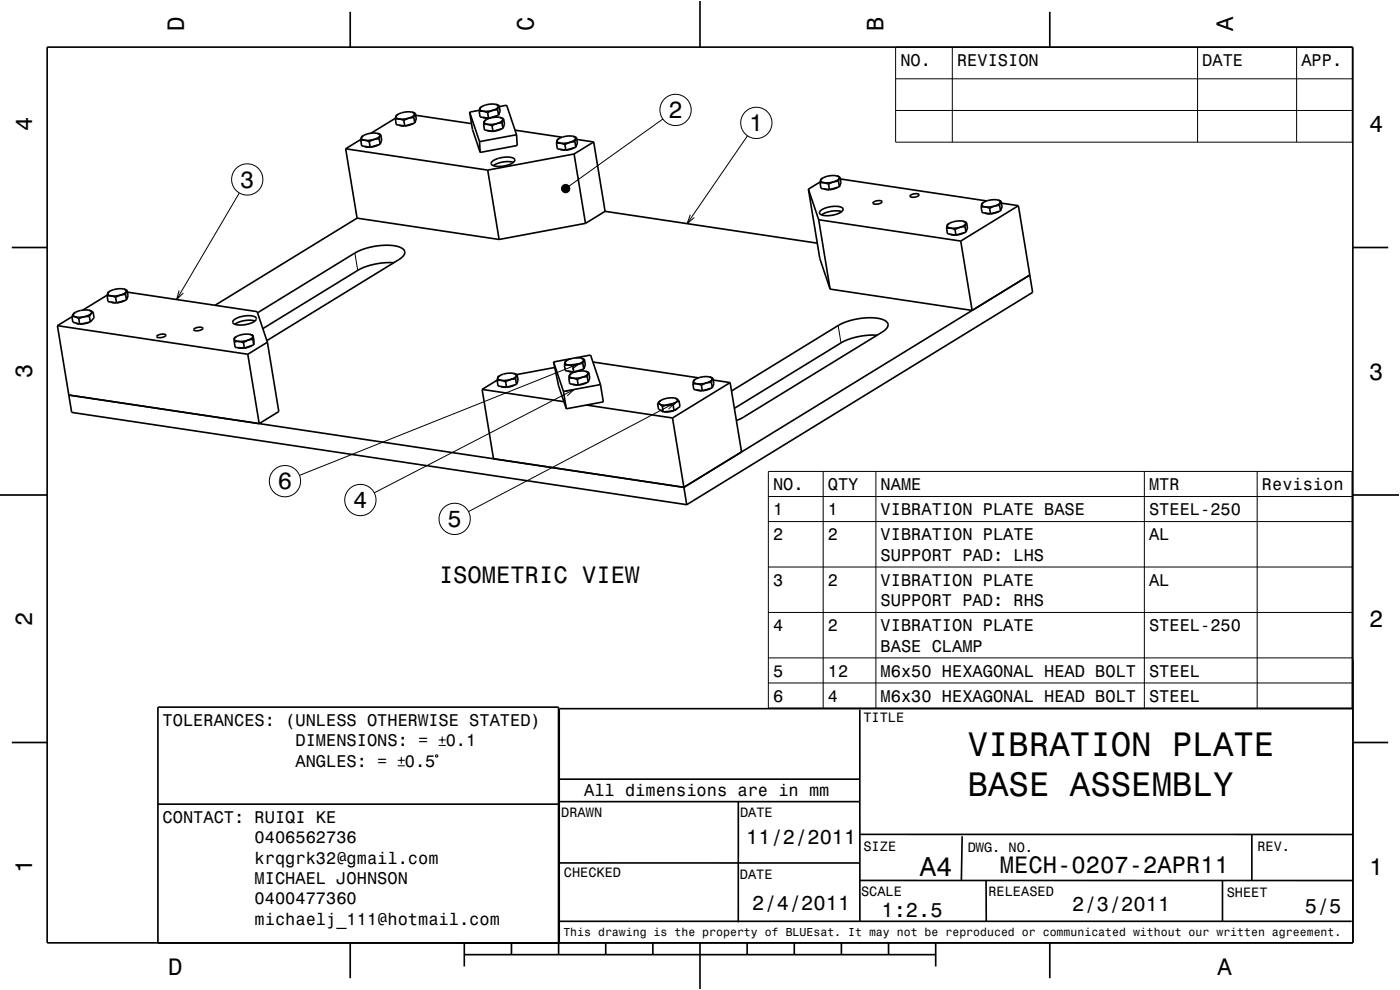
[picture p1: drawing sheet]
<svg xmlns="http://www.w3.org/2000/svg" width="297mm" height="210mm" viewBox="0 0 297 210" stroke-linecap="round" stroke-linejoin="round" font-family="sans-serif">
<g fill="none" stroke="#000" stroke-width=".35">
<path d="M10 10h277v190h-277zM74.3 2.5v7.5M148.5 0v10M222.7 2.5v7.5M73.3 31.6l2.4 14.7M73.3 31.6l30.2 4.5M76.5 29.8h.9l.9 .3M76.5 29.8l.2 1.2 1.8 .2M76.6 29.6l-3.3 2M76.8 28.9a3.7 3.7 0 0 1 3.8-.3 1.32 1.32 0 0 1-1.5 1l-1.4 .2a.72 .72 0 0 1-1-.7zM77.1 28.8l-.4 .2-.2 .8M77.3 31l1.2 .2"/>
<path d="M78.3 30.1l.2 1.1M80 28.3l.8 .3M80.3 30.7l-1.7 .5M80.5 29.4l-1.1 .2-1.1 .5M80.5 29.4l.1 1.2M80.6 30.6l-2.1 .6M80.8 28.6l-.3 .8M80.8 28.6l.2 1.1-.4 .9M83.9 25.3l.8-.1 1 .4M83.9 25.3l.2 1.2 1.8 .2M83.9 25.1l-5.2 3.2M84.2 24.4l-.3 .9"/>
<path d="M84.2 24.4h.1M84.4 24.3l-.2 .1M84.7 26.5l1.1 .2M85.7 25.6l.2 1.1M87.3 23.8a.49 .49 0 0 1 .6 .4 .49 .49 0 0 1-.4 .5 3.6 3.6 0 0 1-3.5 .2v-.3l.4-.3M87.3 23.8h-1.5l-1.4 .5M87.4 23.8l.7 .2M87.6 26.2l-1.7 .5M87.8 24.9l-1.1 .2-1 .5M87.8 24.9l.2 1.2M88 26.1l-2.1 .6M88.1 24l-.3 .9"/>
<path d="M88.1 24l.2 1.2-.3 .9M88.2 24.5l11.8 1.7M99.6 23.8l.6 3.7 1.7 4.8M99.6 23.8l2.1 6.2M101.7 23.6h.8l.9 .3M101.7 23.6l.1 1.2 1.8 .3M101.7 23.4l-2.1 .4M101.7 30l.2 2.3M102 22.7l-.3 .9M102 22.7h.1M102.2 22.6l-.2 .1M102.4 24.9l1.2 .2"/>
<path d="M102.6 26.4h.8l1 .3M102.6 26.4l.2 1.2 1.8 .3M102.9 25.5l-.3 .9M102.9 25.5h.1M103.2 25.4l-.3 .1M103.4 27.7l1.1 .1M103.4 23.9l.2 1.2M103.5 36.1l2.4 14.7M104.2 25l-.5 .1M104.4 34.3a4.8 4.8 0 0 1 4.7-.6 .92 .92 0 0 1-.9 1.1 4.5 4.5 0 0 1-3.9 .1l-.1-.3zM104.4 26.7l.2 1.2M105.1 22.1a.49 .49 0 0 1 .6 .4 .49 .49 0 0 1-.4 .6 3.6 3.6 0 0 1-3.5 .2v-.3l.4-.4"/>
<path d="M105.1 22.1l-1.6 .1-1.3 .4M105.1 22.1l.8 .3M105.4 24.6l-.9 .3M105.6 23.3l-1.1 .1-1.1 .5M105.6 23.3l.2 1.2M105.8 24.5l-2.2 .6M105.9 22.4l-.3 .9M105.9 22.4l.2 1.2-.3 .9M105.9 22.6l1.6-.3 2.1 6.3M106.1 24.9a.49 .49 0 0 1 .5 .4 .49 .49 0 0 1-.4 .6 3.6 3.6 0 0 1-3.4 .1v-.3l.4-.3M106.1 24.9h-1.6l-1.3 .5M106.1 24.9l.7 .3"/>
<path d="M106.3 27.3l-1.7 .5M106.5 26.1l-1 .1-1.1 .5M106.5 26.1l.2 1.1M106.7 27.2l-2.1 .7M106.8 25.2l-.3 .9M106.8 25.2l.2 1.2-.3 .8M108.9 34.4a5.6 5.6 0 0 0-4.2 .7M109.3 27.6l9.9 1.5M109.6 28.6l.1 2.3-7.8 1.4M109.6 28.6l-7.9 1.4M118.1 30.4h.8l.9 .3M118.1 30.4l.1 1.2 1.8 .3"/>
<path d="M118.4 29.6a3.7 3.7 0 0 1 3.7-.4 1.32 1.32 0 0 1-1.5 1.1l-1.4 .1a.73 .73 0 0 1-1-.6zM118.6 29.4l-.4 .3-.1 .7M118.8 31.7l1.2 .1M119.8 30.7l.2 1.2M121.5 28.9l.8 .3M121.8 32.7l2.4 14.7M121.8 32.7l-18.3 3.4M121.8 31.3l-1.7 .5M122 30.1l-1.1 .1-1.1 .5M122 30.1l.2 1.1M122.2 31.2l-2.2 .7M122.3 29.2l-.3 .9"/>
<path d="M122.3 29.2l.2 1.1-.3 .9M122.4 29.6l3.5 .5M125.9 30.1l2.5 14.7M125.9 30.1l-4.1 2.6M174 38.8h.9l.9 .3M174 38.8l.2 1.2 1.8 .2M174 38.6l-2.5 1.5M174.5 37.8l-.3 .3-.2 .7M174.5 37.8a.49 .49 0 0 0-.4 .6 .49 .49 0 0 0 .6 .3l1.1 .1 1-.2M175.8 39.1l.2 1.1M176.8 38.6l-1 .5M177.4 37.3h-1.5l-1.4 .5"/>
<path d="M177.4 37.3a.48 .48 0 0 1 .6 .4 .48 .48 0 0 1-.4 .5l-.8 .4M177.4 37.3h.1M177.5 37.3l.7 .3M177.7 39.7l-1.7 .5M177.9 38.4l-1.1 .2M177.9 38.4l.2 1.2M178.1 39.6l-2.1 .6M178.2 37.6l-.3 .8M178.2 37.6l.2 1.1-.3 .9M178.3 38l31 4.6M2.5 52.5h7.5M75.7 46.3l-30.1 18.5"/>
<path d="M75.7 46.3l30.2 4.5M83.5 55.7h-1.6l-1.9 .2-1.9 .5-1.6 .6-20.7 12.7M124.2 47.4l-18.3 3.4M128.4 44.8l45 6.8M128.4 44.8l-4.2 2.6M171.5 40.1l2.2 6.5M171.5 40.1l2.4 14.7 2.2 6.5M173.7 46.6l30.1 4.5M173.7 46.6l2.4 14.7M174.1 44.7a4.8 4.8 0 0 1 4.7-.5 .92 .92 0 0 1-.9 1.1 4.5 4.5 0 0 1-4 0l-.1-.2zM174.8 40.1l1.1 .1M178.6 44.9a5.5 5.5 0 0 0-4.3 .7"/>
<path d="M185.2 43a1.69 1.69 0 0 1 1.9-.2 1.46 1.46 0 0 1-1.9 .2zM193.1 41.5a1.69 1.69 0 0 1 1.9-.2 1.47 1.47 0 0 1-2 .3zM200.8 48.4h.9l.9 .3M200.8 48.4l.2 1.2 1.8 .3M201.4 47.4l-.4 .3-.2 .7M201.6 49.7l1.1 .2M202.6 48.7l.2 1.2M203.8 51.1l2.4 14.7-30.1-4.5M204.3 46.9a.49 .49 0 0 1 .6 .4 .49 .49 0 0 1-.5 .6 3.6 3.6 0 0 1-3.4 .2v-.4l.4-.3M204.3 46.9h-1.4l-1.5 .5M204.3 46.9l.7 .3M204.6 49.4l-1.7 .5"/>
<path d="M204.7 48.1l-1 .1-1.1 .5M204.7 48.1l.2 1.2M204.9 49.3l-2.1 .6M205 47.2l-.3 .9M205 47.2l.2 1.2-.3 .9M208.1 43.9h.9l.9 .3M208.1 43.9l.2 1.2 1.8 .3M208.7 42.9l-.4 .3-.2 .7M208.9 45.2l1.2 .2M209.9 44.2l.2 1.2M211.6 42.4a.49 .49 0 0 1 .6 .4 .49 .49 0 0 1-.4 .6 3.6 3.6 0 0 1-3.5 .2l.1-.4 .3-.3M211.6 42.4h-1.6l-1.3 .5"/>
<path d="M211.6 42.4l.8 .3M211.9 44.9l-1.7 .4M212.1 43.6l-1.1 .1-1.1 .5M212.1 43.6l.2 1.1M212.3 44.7l-2.2 .7M212.4 42.7l-.3 .9M212.4 42.7l.2 1.2-.3 .8M212.5 43.1l3.5 .5M216 43.6l3.1 18.4-73.4 45.1M216 43.6l-12.2 7.5M218.5 58.3l-73.4 45.1M287 52.5h7.5"/>
<path d="M12.2 69.1l3 18.4 130.5 19.6M12.2 69.1l40.4 6M15.3 67.2h.6l.8 .4M15.3 67.2l.2 1.1 1.4 .5M15.3 67.2l-3.1 1.9M16 66.3l-.7 .9M16.1 68.5l.7 .2M16.7 67.6l.2 1.2M18.9 65.8a.49 .49 0 0 1 .5 .4 .49 .49 0 0 1-.4 .6 3.6 3.6 0 0 1-3.4 .1v-.3l.4-.3M18.9 65.8h-1.6l-1.3 .5M18.9 65.8h.1M18.9 65.8l.9 .4"/>
<path d="M18.9 68.4l-1.9 .3M19 67.1l-1.1 .1-1.2 .4M19 67.1l.2 1.2M19.2 68.3l-2.3 .5M19.8 66.2l-.5 .3-.3 .6M19.8 66.2l.2 1.2-.8 .9M22.7 62.8h.9l.9 .3M22.7 62.8l.2 1.2 1.8 .2M22.8 62.6l-5.2 3.2M23.3 61.8l-.4 .3-.2 .7M23.5 64.1l1.2 .1M24.5 63.1l.2 1.1"/>
<path d="M26.2 61.3a.49 .49 0 0 1 .6 .4 .49 .49 0 0 1-.5 .6 3.6 3.6 0 0 1-3.4 .1v-.3l.4-.3M26.2 61.3h-1.6l-1.3 .5M26.2 61.3l.8 .3M26.5 63.7l-1.7 .5M26.6 62.5l-1 .1-1.1 .5M26.6 62.5l.2 1.1M26.8 63.6l-2.1 .6M27 61.6l-.4 .9M27 61.6l.2 1.1-.4 .9M27 62l27.5 4.1 2.2 6.5M33.3 71.3a1.51 1.51 0 0 1 1.9-.2 1.59 1.59 0 0 1-2 .3zM41.1 69.8a1.51 1.51 0 0 1 1.9-.1 1.59 1.59 0 0 1-1.9 .2z"/>
<path d="M49.6 67.9a4.9 4.9 0 0 1 4.7-.5l.1 .1a2.17 2.17 0 0 1-2.1 1.3 3.1 3.1 0 0 1-2.9-.3zM49.7 72.5l.9-.1 1.1 .3M49.7 72.5l.2 1.2 1.9 .1M50.1 71.4l-.4 .3v.8M50.4 73.7l1.4 .1M51.7 72.7l.1 1.1M53 70.9l.7 .2M53 70.9a.49 .49 0 0 1 .6 .4 .49 .49 0 0 1-.4 .6 3.6 3.6 0 0 1-3.5 .2v-.3l.4-.4M53 70.9l-1.6 .1-1.3 .4M53.4 73.3l-1.5 .5M53.6 72l-.9 .1-1 .6M53.6 72l.2 1.1"/>
<path d="M53.7 71.1l-.1 .9M53.7 71.1l.1 2M53.8 73.1l-2 .7M54.1 68.1a5.6 5.6 0 0 0-4.3 .7M54.6 66.4l21.2-13 3-1 3.6-.4a3.7 3.7 0 0 1 3.4 1.3 1.79 1.79 0 0 1-1.2 1.8l-28 17.2M56.7 72.6l2.4 14.7-4.1 2.6-2.4-14.8M56.7 72.6l-4.1 2.5M105.8 79.8l-.3 .9M105.8 79.8h.1M106 79.7l-.2 .1M108.9 79.2a.49 .49 0 0 1 .6 .4 .49 .49 0 0 1-.4 .6 3.6 3.6 0 0 1-3.5 .1l.1-.3 .3-.3M108.9 79.2h-1.5l-1.4 .5"/>
<path d="M108.9 79.2l.8 .3M109.7 79.5l-.3 .9M109.7 79.5l.2 1.2-.3 .8M117.4 76.8l1.1 5 1.6 4.9M117.4 76.8l2.1 6.2M117.7 78l-8.1 1.5M119.7 77.5l.9-.1 .9 .3M119.7 77.5l.2 1.1 1.8 .3M120.1 76.6l-.4 .9M120.1 76.6h.1M120.3 76.4l-.2 .2M120.5 78.7l1.2 .2"/>
<path d="M121.2 76.1l-3.8 .7M121.2 79.2l-.3 .3-.2 .7M121.5 77.7l.2 1.2M122 75.9l3.3-.6 2.1 6.3M122.2 78.8l-.4 .1M123.2 76a.49 .49 0 0 1 .6 .4 .49 .49 0 0 1-.4 .5 3.6 3.6 0 0 1-3.5 .2v-.3l.4-.4M123.2 76h-1.6l-1.3 .4M123.2 76l.8 .2M123.5 78.4l-.9 .4M123.7 77.1l-1.1 .1-1.1 .5M123.7 77.1l.1 1.2M123.8 78.3l-2.1 .6"/>
<path d="M124 76.2l-.3 .9M124 76.2l.2 1.2-.4 .9M124.1 78.7a.49 .49 0 0 1 .6 .4 .49 .49 0 0 1-.4 .6 3.6 3.6 0 0 1-3.5 .2l.1-.4 .3-.3M124.1 78.7l-1.5 .1-1.4 .4M124.2 78.7l.7 .3M124.6 79.9l-1.1 .1-1 .5M124.6 79.9l.2 1.2M124.9 79l-.3 .9M124.9 79l.2 1.2-.3 .9M125.8 76.8l22.4 3.3M150.5 79.9a.49 .49 0 0 1 .6 .4 .49 .49 0 0 1-.5 .6 3.6 3.6 0 0 1-3.4 .2v-.3l.4-.4M150.5 79.9l-1.6 .1-1.3 .4"/>
<path d="M150.5 80l.7 .2M186.1 71.1h-1.9l-1.9 .3-1.9 .5-1.6 .6-23 14.1M14.6 83.8l130.5 19.6M102.3 82.6l2.4 14.7 40.4 6.1M102.3 82.6l17.3 2.6M105.5 80.7h.8l1 .3M105.5 80.7l.2 1.2 1.8 .3M105.5 80.6l-3.2 2M106.2 82l1.2 .1M107.3 81l.2 1.2M109.2 81.6l-1.7 .5M109.4 80.4l-1.1 .1-1 .5"/>
<path d="M109.4 80.4l.2 1.1M109.6 81.5l-2.1 .7M119.5 83l.6 3.7M120.7 80.2h.8l1 .3M120.7 80.2l.2 1.2 1.8 .3M121.5 81.5l1.1 .2M122.5 80.5l.2 1.2M124.4 85.9l18.3 2.8M124.4 81.2l-1.7 .5M124.8 81.1l-2.1 .6M127.4 81.6l.6 3.7-7.9 1.4M127.4 81.6l-7.9 1.4"/>
<path d="M139.5 85.6l.5 .2 .5 .4M139.5 85.6l.2 1.2 1 .6M140.2 84.9l-.7 .7M140.2 84.9a.5 .5 0 0 0-.4 .6 .5 .5 0 0 0 .6 .4h1.3M140.2 84.9h.1M140.5 86.2l.2 1.2M141.7 85.9l1.1 .1M141.7 85.9l-1.2 .3M142.7 88.7l3 18.4M142.8 86l.2 1.1M142.9 87.1l-1.9 .3M143 87.1l-2.3 .3"/>
<path d="M143.1 84.4l1 .7M143.1 84.4l-1.6 .1-1.3 .4M143.1 84.4a.5 .5 0 0 1 .6 .5 .5 .5 0 0 1-.5 .5l-1.5 .5M143.7 86.6l-.6 .4M144.1 85.1l-.7 .2-.6 .7M144.1 85.1l.2 1.1-1.3 .9M147 81.4h.9l.9 .3M147 81.4l.2 1.2 1.8 .3M147.3 80.6l-.3 .8M147.4 80.5l-.1 .1M147.6 80.4l-.2 .1M147.8 82.7l1.1 .2"/>
<path d="M148.8 81.7l.2 1.2M150.8 82.4l-1.8 .5M150.9 81.1l-1 .1-1.1 .5M150.9 81.1l.2 1.2M151.1 82.3l-2.1 .6M151.2 80.2l-.3 .9M151.2 80.2l.2 1.2-.3 .9M151.3 80.6l3.6 .6M154.9 81.2l2.4 14.7-12.2 7.5M154.9 81.2l-12.2 7.5M155.2 82.9l22.9-14 3-1.1 1.7-.3 1.9-.1a4.1 4.1 0 0 1 3.6 1.2 1.71 1.71 0 0 1-1.2 1.9l-29.4 18-1.5 .7M0 105h10"/>
<path d="M287 105h10M2.5 157.5h7.5M118.6 150.3v49.6M118.8 150.3h168.2M182.4 150.5v44.9M287 157.5h7.5M33.5 170.6h85M118.5 170h63.8M118.7 165.3h63.6M156.6 170.1v25.6M182.5 177h104.5M204.1 177.4l-.2 9.3"/>
<path d="M265.6 177.1v9.7M118.5 195.4h168.3M118.8 183l63.5 .1M182.4 186.8h104.5M209.2 186.7v8.7M259.3 186.9v8.5M74.3 200v7.5M98.5 202.5h100M98.5 200v5M108.5 200v2.5M118.5 200h-85v-50h85v52.5M128.5 200v2.5"/>
<path d="M138.5 200v2.5M148.5 200v10M158.5 200v2.5M168.5 200v2.5M178.5 200v2.5M188.5 200v2.5M198.5 200v5M222.7 200v7.5"/>
</g>
<g fill="none" stroke="#000" stroke-width=".21">
<path d="M190 10h96.9v20.2h-96.9zM190 16.7h96.9M202 10v20.2M254.1 10v20.2M275.1 10v20.2M140.6 25.2l-20.6 14.8M158.6 28.8l-12.8 18.6M190 23.4h96.9M50.8 40.9l-13.3 22.6M75.3 53.7l.6 3.7M146.4 45.6l-.6 1.8 1.5-1.3M38 61.6l-.5 1.9 1.4-1.4"/>
<path d="M121 77.3l2-.2-1.6 1.2M123 77.1l-59.5 23.7M177.8 69.1l.6 3.6M119.9 83l1.9-.4-1.5 1.4M121.8 82.6l-42.4 21.9M141.3 85.8l2-.4-1.5 1.4M143.3 85.4l-43.9 23.1M163 100h123.8v50.2h-123.8zM163 105.3h123.8M163 110.6h123.8M174.6 100v50.2M185.8 100v50.2"/>
<path d="M242.8 100v50.2M266.7 100v50.2M163 120.3h123.8M163 129.9h123.8M163 139.6h123.8M93.1 158.1h1.5M93.1 157h1.5M93.8 156.2v1.5M163 144.9h123.8M84.4 162.4h1.5M84.4 161.3h1.5M85.1 160.5v1.5"/>
<path d="M92.4 160.3l.3-.2 .2 .3-.3 .2z"/>
<circle cx="52.5" cy="38.1" r="3.3"/>
<circle cx="143.3" cy="23.3" r="3.3"/>
<circle cx="160.5" cy="26.1" r="3.3"/>
<circle cx="60.5" cy="102.1" r="3.3"/>
<circle cx="76.5" cy="106.1" r="3.3"/>
<circle cx="96.5" cy="110.1" r="3.3"/>
</g>
<path d="M0 0h297v210h-297" fill="none" stroke="#fff" stroke-width=".21"/>
<circle cx="120" cy="40" r="1" fill="#000"/>
<g font-size="7.2">
<text x="205.3" y="160.3">VIBRATION PLATE</text>
<text x="205.3" y="168.9">BASE ASSEMBLY</text>
</g>
<text font-size="5.8" x="195.1" y="185.9">A4</text>
<g font-size="5">
<text x="39" y="6.5" transform="rotate(-90 39 6.5)">D</text>
<text x="113.2" y="6.5" transform="rotate(-90 113.2 6.5)">C</text>
<text x="187.4" y="6.5" transform="rotate(-90 187.4 6.5)">B</text>
<text x="261.6" y="6.5" transform="rotate(-90 261.6 6.5)">A</text>
<text x="6.8" y="27.8" transform="rotate(-90 6.8 27.8)">4</text>
<text x="141.8" y="25.1">2</text>
<text x="158.9" y="27.8">1</text>
<text x="290.5" y="28.1">4</text>
<text x="50.9" y="39.8">3</text>
<text x="6.8" y="80.3" transform="rotate(-90 6.8 80.3)">3</text>
<text x="290.5" y="80.6">3</text>
<text x="58.9" y="103.8">6</text>
<text x="74.9" y="107.8">4</text>
<text x="94.9" y="111.8">5</text>
<text x="93.1" y="123.6">ISOMETRIC VIEW</text>
<text x="6.8" y="132.8" transform="rotate(-90 6.8 132.8)">2</text>
<text x="290.5" y="133.1">2</text>
<text x="6.8" y="185.3" transform="rotate(-90 6.8 185.3)">1</text>
<text x="212.1" y="185.1">MECH-0207-2APR11</text>
<text x="290.5" y="185.6">1</text>
<text x="35.7" y="206.8">D</text>
<text x="258.3" y="206.8">A</text>
</g>
<g font-size="4.3">
<text x="158.3" y="179">11/2/2011</text>
<text x="159.6" y="193">2/4/2011</text>
<text x="187" y="194.6">1:2.5</text>
<text x="227.5" y="193.3">2/3/2011</text>
<text x="276.8" y="193.7">5/5</text>
</g>
<g font-size="3.6">
<text x="191" y="14">NO.</text>
<text x="203" y="14">REVISION</text>
<text x="255.1" y="14">DATE</text>
<text x="276.1" y="14">APP.</text>
<text x="164" y="104">NO.</text>
<text x="175.6" y="104">QTY</text>
<text x="186.8" y="104">NAME</text>
<text x="243.8" y="104">MTR</text>
<text x="267.7" y="104">Revision</text>
<text x="164" y="109.3">1</text>
<text x="175.6" y="109.3">1</text>
<text x="186.8" y="109.3">VIBRATION PLATE BASE</text>
<text x="243.8" y="109.3">STEEL-250</text>
<text x="164" y="114.6">2</text>
<text x="175.6" y="114.6">2</text>
<text x="186.8" y="114.6">VIBRATION PLATE</text>
<text x="186.8" y="118.9">SUPPORT PAD: LHS</text>
<text x="243.8" y="114.6">AL</text>
<text x="164" y="124.2">3</text>
<text x="175.6" y="124.2">2</text>
<text x="186.8" y="124.2">VIBRATION PLATE</text>
<text x="243.8" y="124.2">AL</text>
<text x="186.8" y="128.6">SUPPORT PAD: RHS</text>
<text x="164" y="133.9">4</text>
<text x="175.6" y="133.9">2</text>
<text x="186.8" y="133.9">VIBRATION PLATE</text>
<text x="243.8" y="133.9">STEEL-250</text>
<text x="164" y="143.5">5</text>
<text x="175.6" y="143.5">12</text>
<text x="186.8" y="138.2">BASE CLAMP</text>
<text x="186.8" y="143.5">M6x50 HEXAGONAL HEAD BOLT</text>
<text x="243.8" y="143.5">STEEL</text>
<text x="164" y="148.8">6</text>
<text x="175.6" y="148.8">4</text>
<text x="186.8" y="148.8">M6x30 HEXAGONAL HEAD BOLT</text>
<text x="243.8" y="148.8">STEEL</text>
<text x="34.5" y="154">TOLERANCES: (UNLESS OTHERWISE STATED)</text>
<text x="62.7" y="158.3">DIMENSIONS: =</text>
<text x="94.6" y="158.3">0.1</text>
<text x="62.7" y="162.6">ANGLES: =</text>
<text x="85.9" y="162.6">0.5</text>
<text x="123.9" y="168.9">All dimensions are in mm</text>
<text x="34.5" y="174.5">CONTACT: RUIQI KE</text>
<text x="54" y="178.9">0406562736</text>
<text x="54" y="183.2">krqgrk32@gmail.com</text>
<text x="54" y="187.5">MICHAEL JOHNSON</text>
<text x="54" y="191.8">0400477360</text>
<text x="54" y="196.1">michaelj_111@hotmail.com</text>
</g>
<g font-size="2.9">
<text x="183.2" y="153.2">TITLE</text>
<text x="119.1" y="173.3">DRAWN</text>
<text x="157" y="173.3">DATE</text>
<text x="183.2" y="180.5">SIZE</text>
<text x="205.3" y="180.7">DWG. NO.</text>
<text x="266.7" y="180.5">REV.</text>
<text x="119.6" y="186.1">CHECKED</text>
<text x="157" y="186.5">DATE</text>
<text x="182.7" y="190">SCALE</text>
<text x="209.7" y="190.1">RELEASED</text>
<text x="260.2" y="190.2">SHEET</text>
</g>
<text font-size="2.4" x="119.5" y="198.6">This drawing is the property of BLUEsat. It may not be reproduced or communicated without our written agreement.</text>
</svg>
